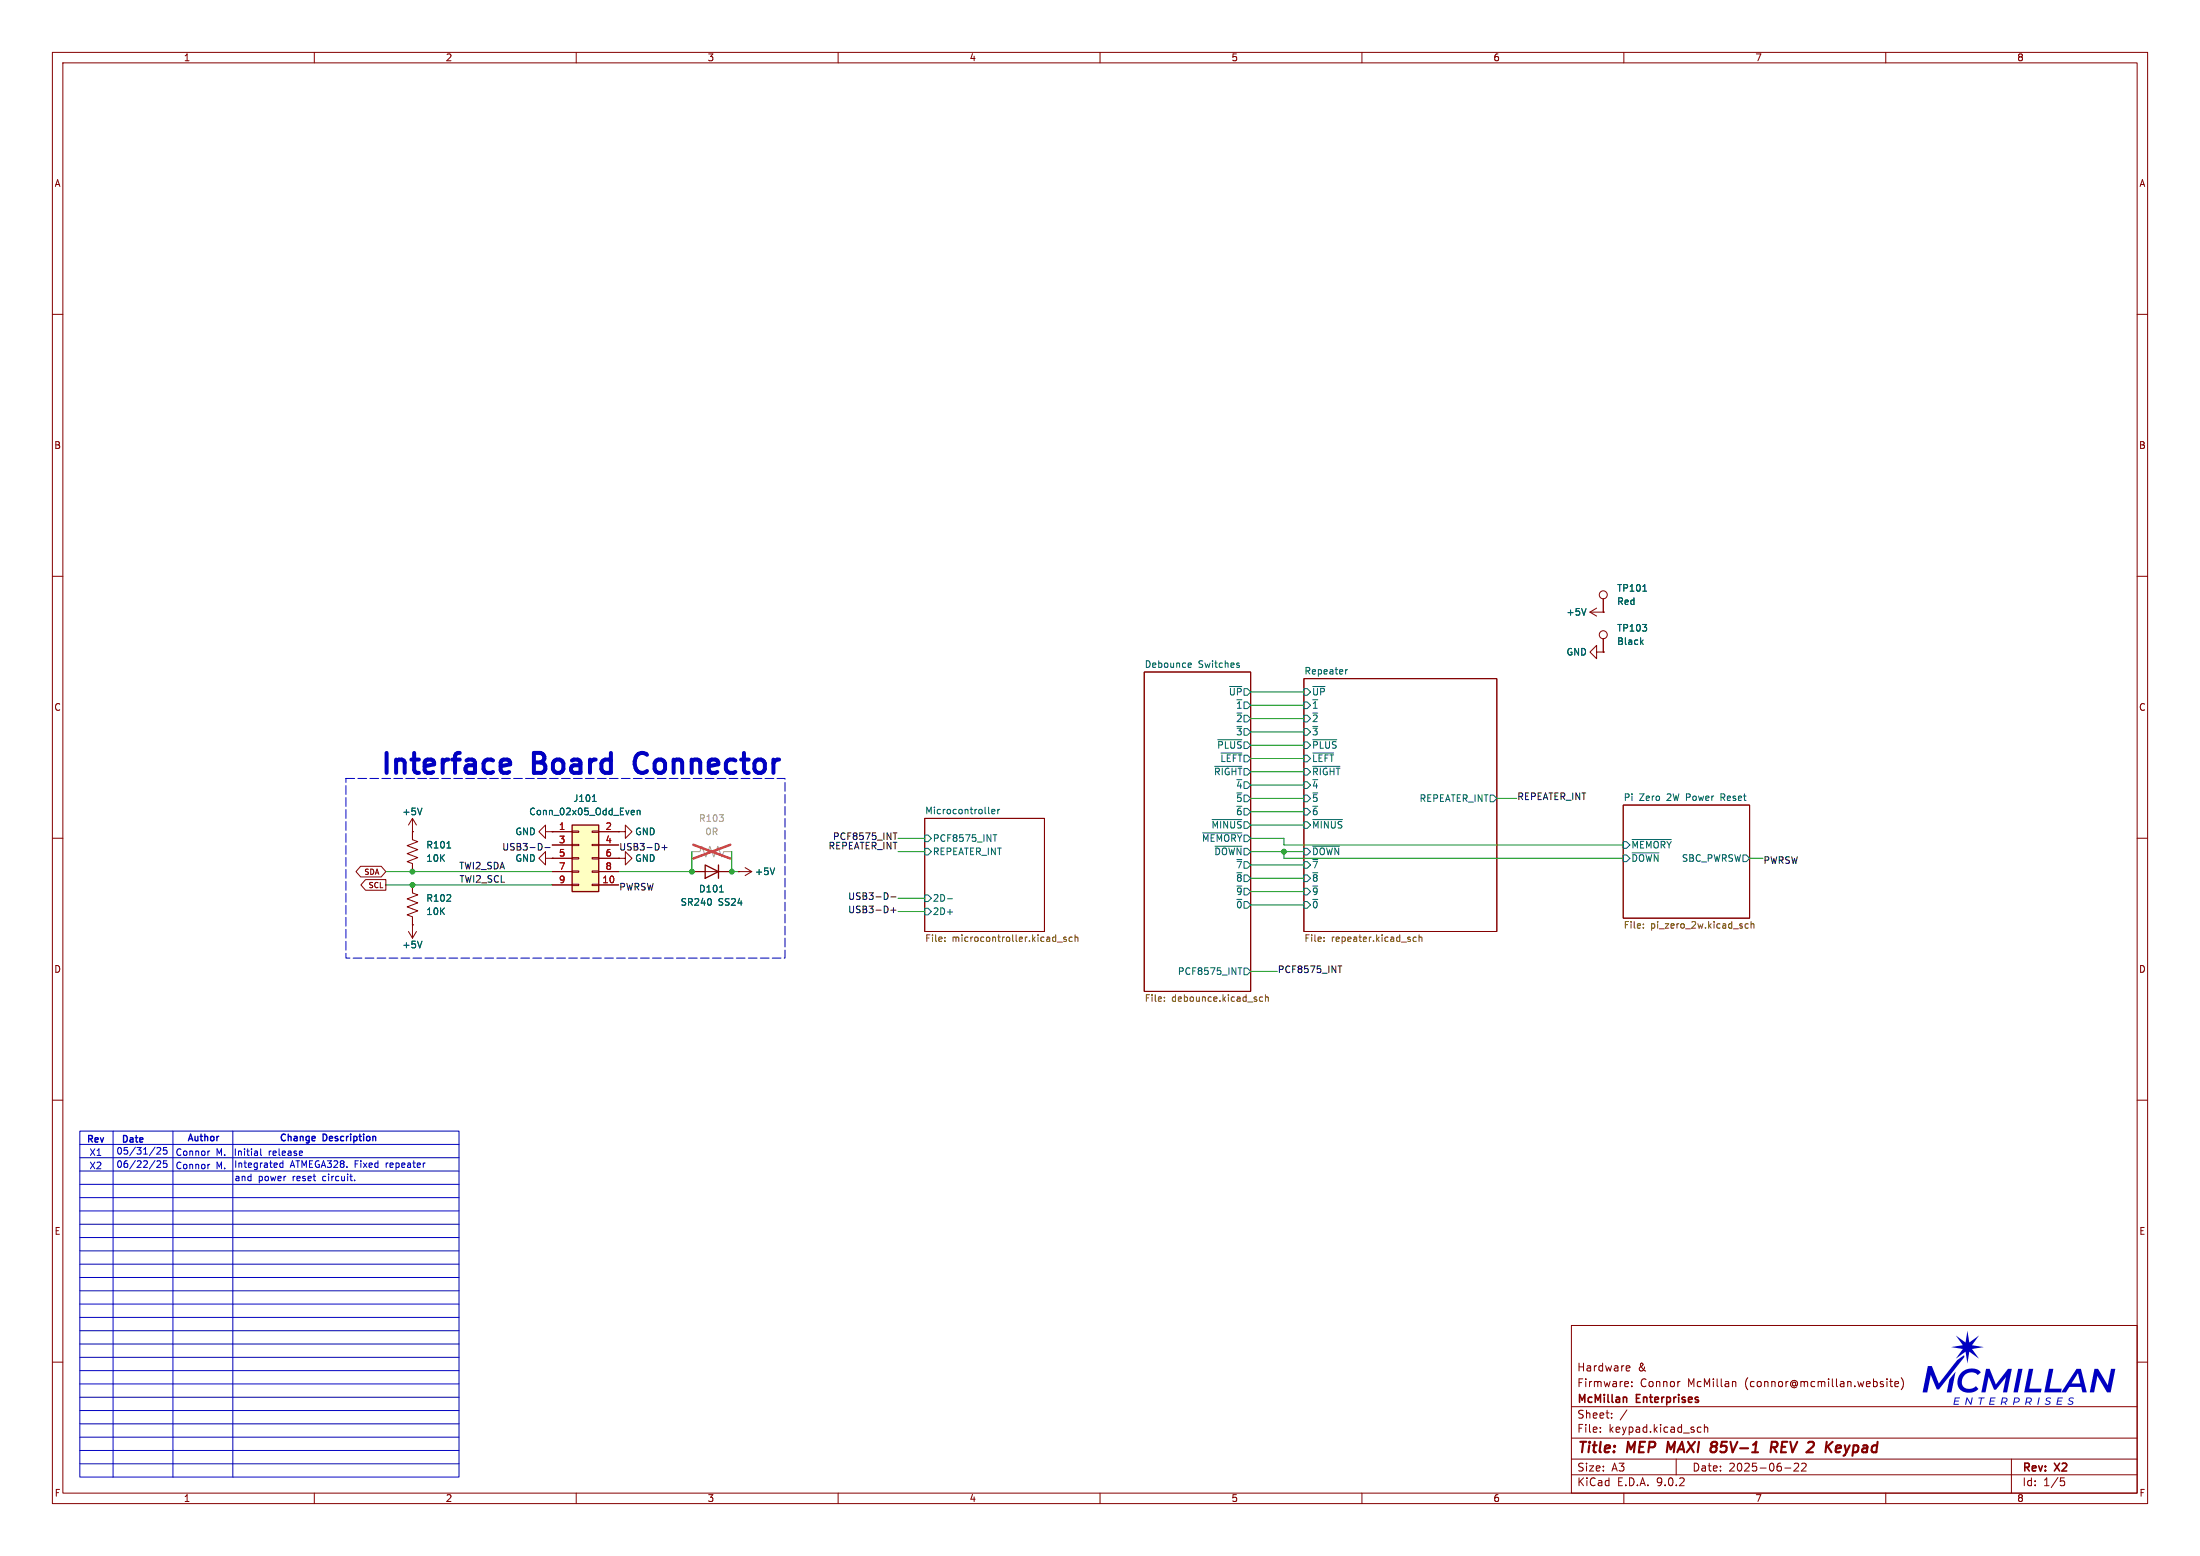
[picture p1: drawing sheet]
<svg xmlns="http://www.w3.org/2000/svg" width="420mm" height="297mm" viewBox="0 0 420 297" stroke-linecap="round" stroke-linejoin="round" font-family="sans-serif">
<g fill="none" stroke="#840000" stroke-width=".19">
<path d="M10 10h400v277h-400zM12 12h396v273h-396zM60 10v2M110 10v2M160 10v2M210 10v2M260 10v2M310 10v2M360 10v2M10 60h2M408 60h2M10 110h2"/>
<path d="M408 110h2M218.4 128.3h20.4v60.9h-20.4zM248.9 129.5h36.8v48.3h-36.8zM10 160h2M176.5 156.2h22.9v21.6h-22.9zM309.9 153.7h24.1v21.6h-24.1zM408 160h2M10 210h2M408 210h2M300 253h108v32h-108zM10 260h2M300 278.5h108"/>
<path d="M300 274.5h108M300 268.5h108M305.5 273.2v.2M305.5 272.5v.1M307.7 270.5v.2M307.7 269.8v.1M310.6 269.1l-1.3 1.9M310.7 260.7l.4 .1 .1 .2-.8 .2M310.8 263.8l.1 .2-.7 .2M311.1 261.6l-.4 .1M311.5 264.5v.2M311.5 263.8v.1"/>
<path d="M320 278.5v3M320.6 263.7h.1M324.2 273.3h.5M324.2 272.5h.5M325.4 272.5l.2-.1 .3 .1 .1 .9M325.4 271.9v1.5M330.9 263.7h.3l.2 .2v.8M342.5 279.4l.6-.1 .2 .1 .1 .3-1 1.1h1M343.9 279.4l.6-.1 .2 .1 .1 .3-.9 1.1h.9M360.2 263.2v.1M360.2 263.7v1M360.7 263.7h.6"/>
<path d="M360.9 263.2v1.3l.4 .2M361.7 264.2l.7-.2v-.2l-.5-.1-.2 .2 .1 .7h.6M362.9 263a1.72 1.72 0 0 1 0 2.3M384 278.5v6.5M408 260h2M60 285v2M110 285v2M160 285v2M210 285v2M260 285v2M300 281.5h108M310 285v2"/>
<path d="M340.7 280.2h1.2M360 285v2M393.4 282.1h.7M393.5 282.7h.4l.3 .2-.2 .6-.5 .1"/>
</g>
<path d="M318.4 275.2l-.2 2M327 276.1h.4M327.1 275.2h.4M327.4 276.1l.2 .1M327.5 277l-.3 .2M327.6 276l-.2 .1M338.1 276.3h.8a.55 .55 0 0 0 .4-.5 .55 .55 0 0 0-.3-.6h-.7l-.3 2M338.6 276.3l.5 .9M350.8 275.9l.6 .1v.3l-.9 .2M351.3 277.1l-.6 .1" fill="none" stroke="#840000" stroke-width=".4"/>
<path d="M310.3 266.7l.2 .2v.8" fill="none" stroke="#840000" stroke-width=".3"/>
<g fill="none" stroke="#006464" stroke-width=".19">
<path d="M227 126.5l.4 .1v.3l-.6 .1M227.4 127.3l-.4 .1M234.7 131h2.4M236.3 127h.3v.2l-.4 .2M236.3 126.5l.3 .1M248.9 134h.7l.6 .6-.6 .7h-.7zM248.9 136.5h.7l.6 .7-.6 .6h-.7zM248.9 139.1h.7l.6 .6-.6 .6h-.7zM248.9 131.4h.7l.6 .7-.6 .6h-.7zM250.6 131h2.4M256.9 127.8v.9M257.2 127.8l-.3 .3"/>
<path d="M176.5 159.4h.7l.6 .6-.6 .7h-.7zM188.7 155.2l.2 .1M189.3 154.9l.6-.1v-.3h-.4l-.2 .2 .1 .6h.5M189.6 159.3h.7M189.9 159.3v1.3M190.5 154.5v.8M190.8 154.5l-.3 .2M229.6 159h7.5M231.4 156.4h5.7M231.9 146.3h5.2M232.5 141.2h4.6M233.1 143.7h4"/>
<path d="M248.9 146.7h.7l.6 .6-.6 .7h-.7zM248.9 141.6h.7l.6 .6-.6 .7h-.7zM248.9 144.1h.7l.6 .7-.6 .6h-.7zM248.9 156.8h.7l.6 .7-.6 .6h-.7zM248.9 151.8h.7l.6 .6-.6 .6h-.7zM248.9 149.2h.7l.6 .7-.6 .6h-.7zM248.9 154.3h.7l.6 .6-.6 .7h-.7zM250.6 146.3h5.2M250.6 141.2h4.6M250.6 143.7h4M250.6 156.4h5.7M284.5 151.8h.6l.6 .6-.6 .6h-.6z"/>
<path d="M176.5 170.8h.7l.6 .7-.6 .6h-.7zM176.5 173.4h.7l.6 .6-.6 .6h-.7zM176.5 161.9h.7l.6 .7-.6 .6h-.7zM180.9 171.5h.9M180.9 174.1h.9M231.9 161.5h5.2M248.9 164.5h.7l.6 .6-.6 .6h-.7zM248.9 167h.7l.6 .6-.6 .7h-.7zM248.9 161.9h.7l.6 .7-.6 .6h-.7zM248.9 172.1h.7l.6 .6-.6 .7h-.7zM248.9 169.5h.7l.6 .7-.6 .6h-.7zM250.6 161.5h5.1"/>
<path d="M309.9 160.7h.6l.6 .6-.6 .6h-.6zM309.9 163.2h.6l.6 .6-.6 .7h-.6zM311.6 160.2h7.5M311.6 162.8h5.1M332.7 163.2h.7l.6 .6-.6 .7h-.7zM236.4 184.7h.7M236.7 184.7v1.3M237.5 184.8h.6l.7 .6-.7 .7h-.6z"/>
</g>
<g fill="none" stroke="#725600" stroke-width=".19">
<path d="M180.4 179.6v.1M180.4 178.9v.1M201.8 179.8h1M203.5 178.9h-.3l-.1 .1v.2l.4 .1v.3h-.4M204.7 178.9h-.4l-.2 .2 .1 .5h.5M205.2 179l.2-.1h.3l.1 .8M205.2 178.4v1.3M252.8 179.6v.1M252.8 178.9v.1M270.4 178.9h-.4l-.2 .2 .1 .5h.5M270.9 179l.2-.1h.3l.1 .8M270.9 178.4v1.3"/>
<path d="M313.7 177v.2M313.7 176.4v.1M333.7 176.4l-.3-.1-.3 .3 .2 .5h.4M334.3 176.4l.2-.1 .3 .1v.8M334.3 175.9v1.3M222.3 191v.1M222.3 190.4v.1M241 190.4l-.3-.1-.3 .2 .2 .6h.4M241.6 190.4l.2-.1 .3 .1v.7M241.6 189.9v1.2"/>
</g>
<path d="M109.2 157.5h5.1v12.7h-5.1z" fill="#ffffc2"/>
<path d="M109.2 157.5h5.1v12.7h-5.1zM134.6 165.1l2.6 1.3-2.6 1.2zM137.2 165.1v2.5" fill="none" stroke="#840000" stroke-width=".25"/>
<g fill="none" stroke="#840000" stroke-width=".19">
<path d="M303.5 116.8l1.3 .8M303.5 116.8h2.6M304.8 116.1l-1.3 .7M306.1 116.8h.1M306.1 114.3v2.5M304.8 124.5v-1.3l-1.3 1.3 1.3 1.2v-1.2h1.3M306.1 124.5h.1M306.1 121.9v2.6M78.7 158.8h.1M78.7 156.2v4.1l1.1 .4-2.1 .7 2.1 .8-2.1 .7 2.1 .8-2.1 .8 1 .3v1.6M78.7 156.2l-.7 1.3M78.7 156.2l.8 1.3"/>
<path d="M104.1 158.8v-1.3l-1.2 1.3 1.2 1.2v-1.2h1.3M105.4 158.8h.1M105.4 158.8h3.8M109.2 158.6h1.3v.3h-1.3zM113 158.6h1.3v.3h-1.3zM114.3 158.8h3.8M118.1 158.8h1.3v-1.3l1.2 1.3-1.2 1.2v-1.2M118.1 158.8h.1M68.8 165.4h4l.9 1-.9 1h-4l-.8-1zM69.8 167.9h3.9v2h-3.9l-.9-1zM78 177.8l.7 1.3M78.7 168.9v1.5l1.1 .4-2.1 .8 2.1 .7-2.1 .8 2.1 .8-2.1 .7 1 .4v4.1"/>
<path d="M78.7 176.5h.1M79.5 177.8l-.8 1.3M104.1 163.8v-1.2l-1.2 1.2 1.2 1.3v-1.3h1.3M105.4 163.8h.1M105.4 161.3h3.8M105.4 163.8h3.8M105.4 166.4h3.8M105.4 168.9h3.8M109.2 161.2h1.3v.2h-1.3zM109.2 163.7h1.3v.3h-1.3zM109.2 166.2h1.3v.3h-1.3zM109.2 168.8h1.3v.2h-1.3z"/>
<path d="M113 161.2h1.3v.2h-1.3zM113 163.7h1.3v.3h-1.3zM113 166.2h1.3v.3h-1.3zM113 168.8h1.3v.2h-1.3zM114.3 161.3h3.8M114.3 163.8h3.8M114.3 166.4h3.8M114.3 168.9h3.8M118.1 163.8h1.3v-1.2l1.2 1.2-1.2 1.3v-1.3M118.1 163.8h.1M132.1 166.4h7.6M141 166.4h.1"/>
<path d="M141 166.4h2.5M142.2 165.6l1.3 .8M143.5 166.4l-1.3 .7"/>
<circle cx="306.1" cy="113.5" r=".76"/>
<circle cx="306.1" cy="121.2" r=".76"/>
</g>
<g fill="none" stroke="#006464" stroke-width=".19">
<path d="M302.8 116.1l-.4 1.3M313.6 112.8h.7M313.3 122.5l.4 .5M313.7 122.2l-.5 .4M80.6 154.2l-.5 1.3M113.1 153h.7M120.7 154.7h.3l.1 .3-.6 .1M121 155.5h-.3M121.6 154.8l.2-.1h.3l.1 .8M121.6 154.7v.8M80.6 179.6l-.5 1.3M85.3 161.9h.7"/>
<path d="M135.7 171.8v.7M137.4 170.3h.7M147.9 165.7l-.4 1.2"/>
</g>
<path d="M132.1 162.6h1.5l.4-1.1 .7 2.1 .8-2.1 .8 2.1 .7-2.1 .8 2.1 .4-1h1.5" fill="none" stroke="#a1a1a1" stroke-width=".19"/>
<path d="M132.4 161.2l7 2.7M139.4 161.2l-7 2.7" fill="none" stroke="#e12e31" stroke-width=".46"/>
<path d="M170.5 159h.7M170.9 159v1.3M103.4 161.2l.1 .3-.1 .6M104 161.8h1M126.4 161.8h.9M126.9 161.3v1M169.4 170.6l.1 .4-.1 .5M170.1 171.2h.9M170.1 173.7h.9M170.6 173.3v.9M255.4 184.4h.8M255.8 184.4v1.3" fill="none" stroke="#0f0f0f" stroke-width=".19"/>
<g fill="none" stroke="#0000c2" stroke-width=".19">
<path d="M15.2 215.9h72.4v66h-72.4zM15.2 218.4h72.4M21.6 215.9v66M29.6 219l-1.1 1.6M30 219.1l.4-.1 .3 .4-.8 .9h.8M31.8 219h-.6v.6l.2-.1 .4 .1 .1 .1-.1 .5-.1 .1-.5-.1M33 215.9v66M40 219.7l-.2 .1M44.4 215.9v66M49.1 219.8l.1 .7M49.8 219.3v1.1l.1 .1M57.3 219.7l.4 .1v.2l-.6 .1"/>
<path d="M15.2 231.1h72.4M15.2 233.7h72.4M15.2 228.6h72.4M15.2 226.1h72.4M15.2 221h72.4M15.2 236.2h72.4M15.2 223.5h72.4M15.2 238.8h72.4M29.6 221.5l-1.1 1.6M30 221.7l.4-.1 .3 .3-.8 .9h.8M31.8 221.6h-.6v.6l.2-.2 .4 .1 .1 .2-.1 .4-.1 .1-.5-.1M40 222.2l-.2 .1"/>
<path d="M49.2 220.5h-.2M49.2 220l-.2 .1M54 222h-.4l-.2 .2 .1 .6h.5M54 221.6v1.2M57.7 220.5h-.4M67.7 225.3v.1M81 222h.2M15.2 246.4h72.4M15.2 251.5h72.4M15.2 243.8h72.4M15.2 241.3h72.4M15.2 259.1h72.4"/>
<path d="M15.2 256.5h72.4M15.2 254h72.4M15.2 248.9h72.4M15.2 261.6h72.4M15.2 274.3h72.4M15.2 269.2h72.4M15.2 276.9h72.4M15.2 279.4h72.4M15.2 264.2h72.4M15.2 266.7h72.4M15.2 271.8h72.4"/>
</g>
<g fill="none" stroke="#009600" stroke-width=".19">
<path d="M238.8 132.1h10.1M238.8 139.7h10.1M238.8 134.6h10.1M238.8 137.2h10.1M238.8 152.4h10.1M238.8 147.3h10.1M238.8 149.9h10.1M238.8 154.9h10.1M238.8 144.8h10.1M238.8 157.5h10.1M238.8 142.2h10.1M285.7 152.4h3.9"/>
<path d="M73.7 168.9h31.7M73.7 166.4h31.7M132.1 162.6v3.8h-14M139.7 162.6v3.8h1.3M171.4 162.6h5.1M171.4 160h5.1M171.4 171.5h5.1M171.4 174h5.1M238.8 160h6.3v1.3h64.8M238.8 172.7h10.1M238.8 170.2h10.1M238.8 162.6h10.1"/>
<path d="M238.8 165.1h10.1M238.8 167.6h10.1M245.1 162.6v1.2h64.8M334 163.8h2.5M238.8 185.4h5"/>
</g>
<path d="M95.8 147.3l.3 .2h.7l.4-.2M95.8 145.2l.3-.2h.7l.4 .2 .2 .7-1.8 .4" fill="none" stroke="#0000c2" stroke-width=".76"/>
<path d="M66 148.6h83.9v34.3h-83.9z" fill="none" stroke="#0000c2" stroke-width=".19" stroke-dasharray="1.7 .6"/>
<g fill="#0000c2">
<path d="M373.3 261.8l-.8 4h-.9l.5-2.5z"/>
<path d="M372.7 260.7l-2.6 3.4z"/>
<path d="M373.4 254.9l1.8 1.4 .4-2.3 .3 2.3 1.9-1.4-1.3 1.9 2.2 .3-2.2 .4 1.3 1.8-1.9-1.3-.3 2.3-.4-2.3-1.8 1.3 1.3-1.8-2.2-.4 2.2-.3z"/>
<path d="M368 260.7h.8l1.3 3.4 3.5-4.5 1.4-.9v.3l-4.8 6.2h-.5l-1.1-2.8-.7 3.4h-.9z"/>
<path d="M373.2 266.7h1l-.1 .2h-.8v.4h.7l-.1 .2h-.7l-.1 .5h.9l-.1 .1h-1z"/>
<path d="M375.4 266.7h.2l.6 1.1 .2-1.1h.2l-.3 1.4h-.1l-.7-1-.2 1h-.2z"/>
<path d="M377.7 266.7h1.2l-.1 .2h-.4l-.3 1.2h-.2l.3-1.2h-.5z"/>
<path d="M374.4 262a2.63 2.63 0 0 1 3.8 0l-.6 .5-.5-.4a1.77 1.77 0 0 0-2.2 .5 1.77 1.77 0 0 0 .1 2.3l.9 .2a1.71 1.71 0 0 0 1.3-.5l.5 .5a2.28 2.28 0 0 1-2.4 .7 2.28 2.28 0 0 1-1.6-1.9 2.68 2.68 0 0 1 .7-1.9z"/>
<path d="M379.1 261.3h.7l1.2 3 2.3-3h.8l-.9 4.5h-.8l.6-3-2 2.5h-.3l-1.1-2.5-.6 3h-.8z"/>
<path d="M385.3 261.3h.8l-.9 4.5h-.8z"/>
<path d="M380 266.7h1l-.1 .2h-.8v.4h.7l-.1 .2h-.7l-.1 .5h.9l-.1 .1h-1z"/>
<path d="M382.2 266.7l.7 .1 .3 .1v.5l-.4 .3 .3 .4h-.2l-.3-.4h-.4l-.1 .4h-.2l.2-.6h.7l.2-.2-.1-.3-.5-.1-.1 .6h-.2z"/>
<path d="M384.6 266.7l.8 .1 .2 .5-.3 .4h-.7l-.1 .4h-.2l.1-.6h.7l.3-.2-.1-.3-.6-.1-.1 .6h-.2z"/>
<path d="M387.3 261.3h.9l-.8 3.8h2.3l-.1 .7h-3.2z"/>
<path d="M391.2 261.3h.8l-.8 3.8h2.4l-.2 .7h-3.1z"/>
<path d="M386.9 266.7l.6 .1 .3 .1v.5l-.3 .3 .2 .4h-.2l-.2-.4h-.4l-.1 .4h-.2l.1-.6h.7l.3-.2-.1-.3-.6-.1-.1 .6h-.2z"/>
<path d="M389.2 266.7h.2l-.3 1.4h-.2z"/>
<path d="M390.7 266.9l.4-.2 .5 .1-.1 .2-.5-.1-.3 .2 .1 .2 .6 .3v.3l-.2 .2h-.5l-.4-.1 .1-.2 .5 .2 .3-.2v-.2l-.6-.3z"/>
<path d="M396.4 261.3h.9l1.1 4.5h-.9l-.2-1.1h-2.3l-.6 1.1h-.9l1.1-1.7h2.5l-.4-2-1.2 2h-.9z"/>
<path d="M399.8 261.3h.7l1.9 3.1 .6-3.1h.8l-.9 4.5h-.7l-1.8-3.2-.6 3.2h-.9z"/>
<path d="M392.8 266.7h1v.2h-.8l-.1 .4h.7v.2h-.7l-.1 .5h.8v.1h-1z"/>
<path d="M395 266.9l.4-.2 .5 .1-.1 .2-.4-.1-.3 .2 .1 .2 .6 .3v.3l-.2 .2h-.5l-.4-.1 .1-.2 .5 .2 .3-.2-.1-.2-.6-.3z"/>
</g>
<g fill="none" stroke="#006464" stroke-width=".19">
<path d="M302.8 116.1l-.4 1.3M313.6 112.8h.7M313.3 122.5l.4 .5M313.7 122.2l-.5 .4M80.6 154.2l-.5 1.3M113.1 153h.7M120.7 154.7h.3l.1 .3-.6 .1M121 155.5h-.3M121.6 154.8l.2-.1h.3l.1 .8M121.6 154.7v.8M80.6 179.6l-.5 1.3M85.3 161.9h.7"/>
<path d="M135.7 171.8v.7M137.4 170.3h.7M147.9 165.7l-.4 1.2"/>
</g>
<g fill="none" stroke="#840000" stroke-width=".19">
<path d="M306.1 116.8h.1M306.1 114.3v2.5M306.1 124.5h.1M306.1 121.9v2.6M78.7 158.8h.1M78.7 158.8v1.2M105.4 158.8h.1M105.4 158.8h3.8M114.3 158.8h3.8M118.1 158.8h.1M78.7 176.5h.1M78.7 165.1v1.3"/>
<path d="M78.7 168.9v1.3M78.7 175.3v1.2M105.4 163.8h.1M105.4 161.3h3.8M105.4 163.8h3.8M105.4 166.4h3.8M105.4 168.9h3.8M114.3 161.3h3.8M114.3 163.8h3.8M114.3 166.4h3.8M114.3 168.9h3.8M118.1 163.8h.1"/>
<path d="M132.1 166.4h2.5M137.2 166.4h2.5M141 166.4h.1"/>
</g>
<g fill="#009600" stroke="#009600" stroke-width=".19">
<circle cx="245.1" cy="162.6" r=".46"/>
<circle cx="78.7" cy="166.4" r=".46"/>
<circle cx="78.7" cy="168.9" r=".46"/>
<circle cx="132.1" cy="166.4" r=".46"/>
<circle cx="139.7" cy="166.4" r=".46"/>
</g>
<g font-size="5.3" fill="#0000c2">
<text x="72.1" y="148.8">Interface</text>
<text x="101.8" y="148.8">Board</text>
<text x="122.7" y="148.8">Connector</text>
</g>
<g font-size="2.8" fill="#840000">
<text x="301" y="277.9">Title:</text>
<text x="310.6" y="277.9">MEP</text>
<text x="319.1" y="277.9">MAXI</text>
<text x="328.2" y="277.9">85V-1</text>
<text x="340.5" y="277.9">REV 2</text>
<text x="352.6" y="277.9">Keypad</text>
</g>
<g font-size="2.1" fill="#840000">
<text x="301" y="262">Hardware</text>
<text x="312.6" y="262">&amp;</text>
<text x="301" y="268.2">McMillan</text>
<text x="301" y="265">Firmware:</text>
<text x="312.4" y="268.2">Enterprises</text>
<text x="313.1" y="265">Connor</text>
<text x="322.2" y="265">McMillan</text>
<text x="333.2" y="265">(connor@mcmillan.website)</text>
<text x="301" y="273.7">File:</text>
<text x="301" y="271">Sheet:</text>
<text x="307.1" y="273.7">keypad.kicad_sch</text>
<text x="301" y="281.1">Size:</text>
<text x="307.6" y="281.1">A3</text>
<text x="323" y="281.1">Date:</text>
<text x="330" y="281.1">2025-06-22</text>
<text x="386" y="281.3">Rev:</text>
<text x="392.4" y="281.3">X2</text>
<text x="301" y="283.9">KiCad</text>
<text x="308.7" y="283.9">E.D.A.</text>
<text x="316.3" y="283.9">9.0.2</text>
<text x="386" y="283.9">Id:</text>
<text x="390.1" y="283.9">1/5</text>
</g>
<g font-size="1.8" fill="#840000">
<text x="35" y="11.9">1</text>
<text x="85" y="11.9">2</text>
<text x="135" y="11.9">3</text>
<text x="185" y="11.9">4</text>
<text x="235" y="11.9">5</text>
<text x="285" y="11.9">6</text>
<text x="335" y="11.9">7</text>
<text x="385" y="11.9">8</text>
<text x="10.3" y="35.9">A</text>
<text x="408.3" y="35.9">A</text>
<text x="10.3" y="85.9">B</text>
<text x="408.2" y="85.9">B</text>
<text x="10.3" y="135.9">C</text>
<text x="408.2" y="135.9">C</text>
<text x="10.3" y="185.9">D</text>
<text x="408.2" y="185.9">D</text>
<text x="10.3" y="235.9">E</text>
<text x="408.3" y="235.9">E</text>
<text x="10.3" y="285.9">F</text>
<text x="35" y="286.9">1</text>
<text x="85" y="286.9">2</text>
<text x="135" y="286.9">3</text>
<text x="185" y="286.9">4</text>
<text x="235" y="286.9">5</text>
<text x="285" y="286.9">6</text>
<text x="335" y="286.9">7</text>
<text x="385" y="286.9">8</text>
<text x="408.3" y="285.9">F</text>
</g>
<g font-size="1.8" fill="#006464">
<text x="308.6" y="113.1">TP101</text>
<text x="298.9" y="117.7">+5V</text>
<text x="308.6" y="115.7">Red</text>
<text x="299" y="125.3">GND</text>
<text x="308.6" y="120.8">TP103</text>
<text x="308.6" y="123.3">Black</text>
<text x="218.4" y="127.6">Debounce</text>
<text x="228.7" y="127.6">Switches</text>
<text x="248.9" y="128.8">Repeater</text>
<text x="234.5" y="132.9">~{UP}</text>
<text x="235.9" y="135.5">~{1}</text>
<text x="250.4" y="135.5">~{1}</text>
<text x="250.4" y="132.9">~{UP}</text>
<text x="232.3" y="143.1">~{PLUS}</text>
<text x="235.9" y="140.6">~{3}</text>
<text x="235.9" y="138">~{2}</text>
<text x="250.4" y="143.1">~{PLUS}</text>
<text x="250.4" y="138">~{2}</text>
<text x="250.4" y="140.6">~{3}</text>
<text x="231.7" y="148.2">~{RIGHT}</text>
<text x="232.9" y="145.6">~{LEFT}</text>
<text x="250.4" y="148.2">~{RIGHT}</text>
<text x="250.4" y="145.6">~{LEFT}</text>
<text x="76.7" y="155.8">+5V</text>
<text x="100.9" y="155.8">Conn_02x05_Odd_Even</text>
<text x="109.4" y="153.3">J101</text>
<text x="176.5" y="155.5">Microcontroller</text>
<text x="235.9" y="155.8">~{6}</text>
<text x="235.9" y="153.3">~{5}</text>
<text x="235.9" y="150.7">~{4}</text>
<text x="250.4" y="153.3">~{5}</text>
<text x="250.4" y="150.7">~{4}</text>
<text x="250.4" y="155.8">~{6}</text>
<text x="270.9" y="153.3">REPEATER_INT</text>
<text x="309.9" y="153">Pi</text>
<text x="312.9" y="153">Zero</text>
<text x="318.3" y="153">2W Power</text>
<text x="329" y="153">Reset</text>
<text x="98.3" y="159.6">GND</text>
<text x="121.2" y="159.6">GND</text>
<text x="178" y="160.9">PCF8575_INT</text>
<text x="229.4" y="160.9">~{MEMORY}</text>
<text x="231.2" y="158.3">~{MINUS}</text>
<text x="250.4" y="158.3">~{MINUS}</text>
<text x="81.3" y="162.2">R101</text>
<text x="81.3" y="164.7">10K</text>
<text x="98.3" y="164.7">GND</text>
<text x="121.2" y="164.7">GND</text>
<text x="144" y="167.2">+5V</text>
<text x="178" y="163.4">REPEATER_INT</text>
<text x="231.7" y="163.4">~{DOWN}</text>
<text x="235.9" y="166">~{7}</text>
<text x="250.4" y="166">~{7}</text>
<text x="250.4" y="163.4">~{DOWN}</text>
<text x="311.3" y="162.2">~{MEMORY}</text>
<text x="311.3" y="164.7">~{DOWN}</text>
<text x="321" y="164.7">SBC_PWRSW</text>
<text x="81.3" y="172.3">R102</text>
<text x="129.8" y="173.1">SR240</text>
<text x="133.3" y="170.5">D101</text>
<text x="137.1" y="173.1">SS24</text>
<text x="178" y="172.3">2D-</text>
<text x="235.9" y="168.5">~{8}</text>
<text x="235.9" y="173.6">~{0}</text>
<text x="235.9" y="171">~{9}</text>
<text x="250.4" y="168.5">~{8}</text>
<text x="250.4" y="173.6">~{0}</text>
<text x="250.4" y="171">~{9}</text>
<text x="81.3" y="174.9">10K</text>
<text x="178" y="174.9">2D+</text>
<text x="76.7" y="181.2">+5V</text>
<text x="224.8" y="186.3">PCF8575_INT</text>
</g>
<g font-size="1.8" fill="#0f0f0f">
<text x="289.6" y="152.9">REPEATER_INT</text>
<text x="158.9" y="160.5">PCF8575_INT</text>
<text x="87.5" y="166">TWI2_SDA</text>
<text x="95.8" y="162.7">USB3-D-</text>
<text x="118.1" y="162.7">USB3-D+</text>
<text x="158.1" y="162.2">REPEATER_INT</text>
<text x="336.5" y="165.2">PWRSW</text>
<text x="87.6" y="168.6">TWI2_SCL</text>
<text x="118.1" y="170.3">PWRSW</text>
<text x="161.8" y="172">USB3-D-</text>
<text x="161.8" y="174.5">USB3-D+</text>
<text x="243.8" y="185.9">PCF8575_INT</text>
</g>
<g font-size="1.8" fill="#a90000">
<text x="106.6" y="158.5">1</text>
<text x="106.6" y="161">3</text>
<text x="115.5" y="158.5">2</text>
<text x="115.5" y="161">4</text>
<text x="106.6" y="163.6">5</text>
<text x="106.6" y="166.1">7</text>
<text x="115.5" y="163.6">6</text>
<text x="115.5" y="166.1">8</text>
<text x="106.6" y="168.7">9</text>
<text x="114.9" y="168.7">10</text>
</g>
<g font-size="1.8" fill="#989898">
<text x="133.3" y="157.1">R103</text>
<text x="134.5" y="159.6">0R</text>
</g>
<g font-size="1.8" fill="#725600">
<text x="309.9" y="177.6">File:</text>
<text x="315.1" y="177.6">pi_zero_2w.kicad_sch</text>
<text x="176.5" y="180.1">File:</text>
<text x="181.8" y="180.1">microcontroller.kicad_sch</text>
<text x="248.9" y="180.1">File:</text>
<text x="254.1" y="180.1">repeater.kicad_sch</text>
<text x="218.4" y="191.5">File:</text>
<text x="223.7" y="191.5">debounce.kicad_sch</text>
</g>
<g font-size="1.8" fill="#0000c2">
<text x="16.4" y="218.4">Rev</text>
<text x="17" y="220.8">X1</text>
<text x="22.1" y="220.6">05/31/25</text>
<text x="23" y="218.4">Date</text>
<text x="33.4" y="220.8">Connor</text>
<text x="35.6" y="218.2">Author</text>
<text x="41.2" y="220.8">M.</text>
<text x="44.5" y="220.8">Initial</text>
<text x="51.2" y="220.8">release</text>
<text x="53.2" y="218.2">Change</text>
<text x="61.6" y="218.2">Description</text>
<text x="17" y="223.4">X2</text>
<text x="22.1" y="223.1">06/22/25</text>
<text x="33.4" y="223.4">Connor</text>
<text x="41.2" y="223.4">M.</text>
<text x="44.6" y="223.1">Integrated</text>
<text x="44.7" y="225.7">and</text>
<text x="49.3" y="225.7">power</text>
<text x="55.4" y="223.1">ATMEGA328.</text>
<text x="56" y="225.7">reset</text>
<text x="61.9" y="225.7">circuit.</text>
<text x="67.8" y="223.1">Fixed</text>
<text x="73.9" y="223.1">repeater</text>
</g>
<g font-size="1.4" fill="#840000">
<text x="69.4" y="167.2">SDA</text>
<text x="70.2" y="169.7">SCL</text>
</g>
</svg>
